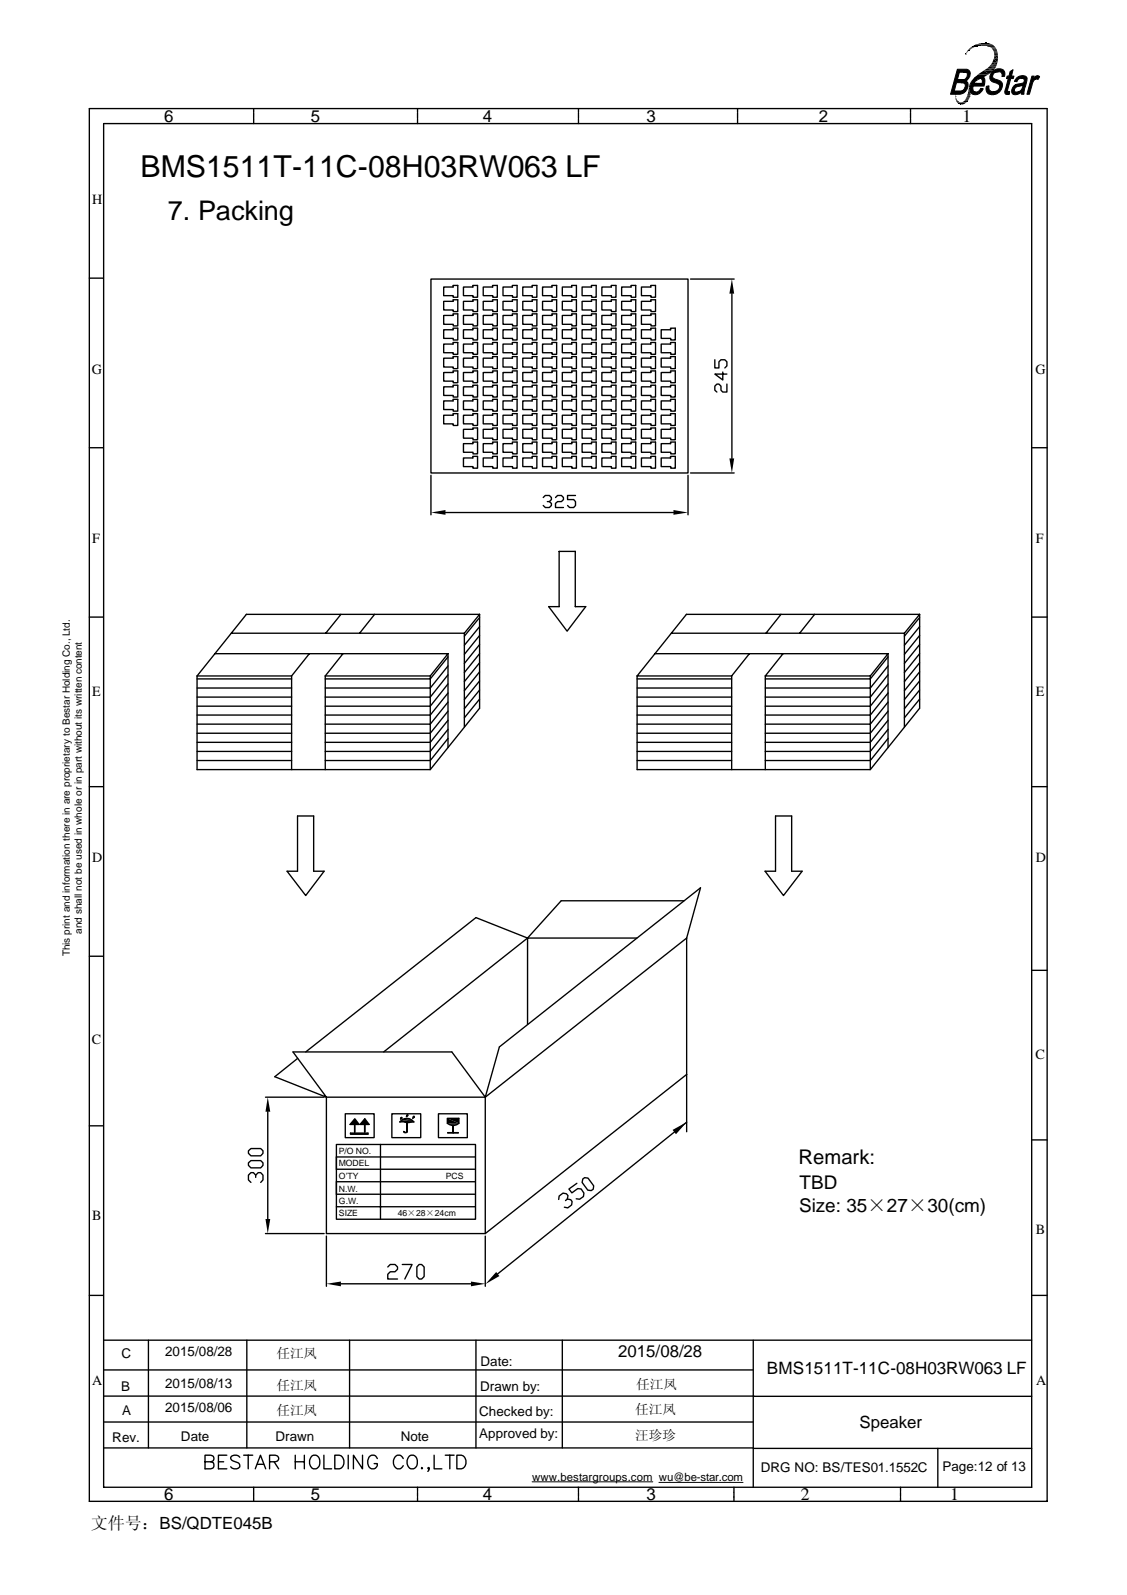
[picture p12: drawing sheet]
<svg xmlns="http://www.w3.org/2000/svg" width="210mm" height="297mm" viewBox="0 0 210 297" stroke-linecap="round" stroke-linejoin="round" font-family="sans-serif">
<g fill="none" stroke="#000" stroke-width=".25">
<path d="M16.6 20.2h178.4v259.4h-178.4zM19.3 23h172.9v254h-172.9zM47.2 20.2v.7M47.2 21.1v.1M47.2 21.3v.7M47.2 22.1v.1M47.2 22.3v.7M77.8 20.2v.7M77.8 21.1v.1M77.8 21.3v.7M77.8 22.1v.1M77.8 22.3v.7"/>
<path d="M107.7 20.2v.7M107.7 21.1v.1M107.7 21.3v.7M107.7 22.1v.1M107.7 22.3v.7M137.4 20.2v.7M137.4 21.1v.1M137.4 21.3v.7M137.4 22.1v.1M137.4 22.3v.7M169.6 20.2v.7M169.6 21.1v.1"/>
<path d="M169.6 21.3v.7M169.6 22.1v.1M169.6 22.3v.7M16.6 51.8h2.7M80.3 52h47.8v36.1h-47.8zM84.4 58.7v-.3h.9v2.3h-.9v-.3h-1.8v-1.7h1.8M84.4 56.1v-.3h.9v2.2h-.9v-.3h-1.8v-1.6h1.8M84.4 53.5v-.3h.9v2.2h-.9v-.3h-1.8v-1.6h1.8M88.1 58.7v-.3h.8v2.3h-.8v-.3h-1.8v-1.7h1.8M88.1 56.1v-.3h.8v2.2h-.8v-.3h-1.8v-1.6h1.8M88.1 53.5v-.3h.8v2.2h-.8v-.3h-1.8v-1.6h1.8M91.7 58.7v-.3h.9v2.3h-.8v-.3h-1.8v-1.7h1.8"/>
<path d="M91.7 56.1v-.3h.9v2.2h-.8v-.3h-1.8v-1.6h1.8M91.7 53.5v-.3h.9v2.2h-.8v-.3h-1.8v-1.6h1.8M95.4 58.7v-.3h.9v2.3h-.8v-.3h-1.8v-1.7h1.8M95.4 56.1v-.3h.9v2.2h-.8v-.3h-1.8v-1.6h1.8M95.4 53.5v-.3h.9v2.2h-.8v-.3h-1.8v-1.6h1.8M99.1 58.7v-.3h.9v2.3h-.9v-.3h-1.7v-1.7h1.7M99.1 56.1v-.3h.9v2.2h-.9v-.3h-1.7v-1.6h1.7M99.1 53.5v-.3h.9v2.2h-.9v-.3h-1.7v-1.6h1.7M102.8 58.7v-.3h.9v2.3h-.9v-.3h-1.8v-1.7h1.8M102.8 56.1v-.3h.9v2.2h-.9v-.3h-1.8v-1.6h1.8M102.8 53.5v-.3h.9v2.2h-.9v-.3h-1.8v-1.6h1.8M104.7 58.7h1.8v-.3h.9v2.3h-.9v-.3h-1.8z"/>
<path d="M104.7 56.1h1.8v-.3h.9v2.2h-.9v-.3h-1.8zM104.7 53.5h1.8v-.3h.9v2.2h-.9v-.3h-1.8zM110.2 58.7v-.3h.8v2.3h-.8v-.3h-1.8v-1.7h1.8M110.2 56.1v-.3h.8v2.2h-.8v-.3h-1.8v-1.6h1.8M110.2 53.5v-.3h.8v2.2h-.8v-.3h-1.8v-1.6h1.8M113.8 58.7v-.3h.9v2.3h-.8v-.3h-1.8v-1.7h1.8M113.8 56.1v-.3h.9v2.2h-.8v-.3h-1.8v-1.6h1.8M113.8 53.5v-.3h.9v2.2h-.8v-.3h-1.8v-1.6h1.8M117.5 58.7v-.3h.9v2.3h-.8v-.3h-1.8v-1.7h1.8M117.5 56.1v-.3h.9v2.2h-.8v-.3h-1.8v-1.6h1.8M117.5 53.5v-.3h.9v2.2h-.8v-.3h-1.8v-1.6h1.8M121.2 58.7v-.3h.9v2.3h-.9v-.3h-1.7v-1.7h1.7"/>
<path d="M121.2 56.1v-.3h.9v2.2h-.9v-.3h-1.7v-1.6h1.7M121.2 53.5v-.3h.9v2.2h-.9v-.3h-1.7v-1.6h1.7M128.6 52h8.1M136.3 54.7v30.7M84.4 77.3v-.3h.9v2.2h-.9v-.3h-1.8v-1.6h1.8M84.4 74.7v-.3h.9v2.2h-.9v-.3h-1.8v-1.6h1.8M84.4 72v-.3h.9v2.2h-.9v-.3h-1.8v-1.6h1.8M84.4 69.4v-.3h.9v2.2h-.9v-.3h-1.8v-1.6h1.8M84.4 66.7v-.3h.9v2.3h-.9v-.3h-1.8v-1.7h1.8M84.4 64.1v-.3h.9v2.2h-.9v-.3h-1.8v-1.6h1.8M84.4 61.4v-.3h.9v2.2h-.9v-.3h-1.8v-1.6h1.8M88.1 80v-.3h.8v2.2h-.8v-.3h-1.8v-1.6h1.8"/>
<path d="M88.1 77.3v-.3h.8v2.2h-.8v-.3h-1.8v-1.6h1.8M88.1 74.7v-.3h.8v2.2h-.8v-.3h-1.8v-1.6h1.8M88.1 72v-.3h.8v2.2h-.8v-.3h-1.8v-1.6h1.8M88.1 69.4v-.3h.8v2.2h-.8v-.3h-1.8v-1.6h1.8M88.1 66.7v-.3h.8v2.3h-.8v-.3h-1.8v-1.7h1.8M88.1 64.1v-.3h.8v2.2h-.8v-.3h-1.8v-1.6h1.8M88.1 61.4v-.3h.8v2.2h-.8v-.3h-1.8v-1.6h1.8M91.7 80v-.3h.9v2.2h-.8v-.3h-1.8v-1.6h1.8M91.7 77.3v-.3h.9v2.2h-.8v-.3h-1.8v-1.6h1.8M91.7 74.7v-.3h.9v2.2h-.8v-.3h-1.8v-1.6h1.8M91.7 72v-.3h.9v2.2h-.8v-.3h-1.8v-1.6h1.8M91.7 69.4v-.3h.9v2.2h-.8v-.3h-1.8v-1.6h1.8"/>
<path d="M91.7 66.7v-.3h.9v2.3h-.8v-.3h-1.8v-1.7h1.8M91.7 64.1v-.3h.9v2.2h-.8v-.3h-1.8v-1.6h1.8M91.7 61.4v-.3h.9v2.2h-.8v-.3h-1.8v-1.6h1.8M95.4 80v-.3h.9v2.2h-.8v-.3h-1.8v-1.6h1.8M95.4 77.3v-.3h.9v2.2h-.8v-.3h-1.8v-1.6h1.8M95.4 74.7v-.3h.9v2.2h-.8v-.3h-1.8v-1.6h1.8M95.4 72v-.3h.9v2.2h-.8v-.3h-1.8v-1.6h1.8M95.4 69.4v-.3h.9v2.2h-.8v-.3h-1.8v-1.6h1.8M95.4 66.7v-.3h.9v2.3h-.8v-.3h-1.8v-1.7h1.8M95.4 64.1v-.3h.9v2.2h-.8v-.3h-1.8v-1.6h1.8M95.4 61.4v-.3h.9v2.2h-.8v-.3h-1.8v-1.6h1.8M99.1 80v-.3h.9v2.2h-.9v-.3h-1.7v-1.6h1.7"/>
<path d="M99.1 77.3v-.3h.9v2.2h-.9v-.3h-1.7v-1.6h1.7M99.1 74.7v-.3h.9v2.2h-.9v-.3h-1.7v-1.6h1.7M99.1 72v-.3h.9v2.2h-.9v-.3h-1.7v-1.6h1.7M99.1 69.4v-.3h.9v2.2h-.9v-.3h-1.7v-1.6h1.7M99.1 66.7v-.3h.9v2.3h-.9v-.3h-1.7v-1.7h1.7M99.1 64.1v-.3h.9v2.2h-.9v-.3h-1.7v-1.6h1.7M99.1 61.4v-.3h.9v2.2h-.9v-.3h-1.7v-1.6h1.7M102.8 80v-.3h.9v2.2h-.9v-.3h-1.8v-1.6h1.8M102.8 77.3v-.3h.9v2.2h-.9v-.3h-1.8v-1.6h1.8M102.8 74.7v-.3h.9v2.2h-.9v-.3h-1.8v-1.6h1.8M102.8 72v-.3h.9v2.2h-.9v-.3h-1.8v-1.6h1.8M102.8 69.4v-.3h.9v2.2h-.9v-.3h-1.8v-1.6h1.8"/>
<path d="M102.8 66.7v-.3h.9v2.3h-.9v-.3h-1.8v-1.7h1.8M102.8 64.1v-.3h.9v2.2h-.9v-.3h-1.8v-1.6h1.8M102.8 61.4v-.3h.9v2.2h-.9v-.3h-1.8v-1.6h1.8M104.7 80h1.8v-.3h.9v2.2h-.9v-.3h-1.8zM104.7 77.3h1.8v-.3h.9v2.2h-.9v-.3h-1.8zM104.7 74.7h1.8v-.3h.9v2.2h-.9v-.3h-1.8zM104.7 72h1.8v-.3h.9v2.2h-.9v-.3h-1.8zM104.7 69.4h1.8v-.3h.9v2.2h-.9v-.3h-1.8zM104.7 66.7h1.8v-.3h.9v2.3h-.9v-.3h-1.8zM104.7 64.1h1.8v-.3h.9v2.2h-.9v-.3h-1.8zM104.7 61.4h1.8v-.3h.9v2.2h-.9v-.3h-1.8zM110.2 80v-.3h.8v2.2h-.8v-.3h-1.8v-1.6h1.8"/>
<path d="M110.2 77.3v-.3h.8v2.2h-.8v-.3h-1.8v-1.6h1.8M110.2 74.7v-.3h.8v2.2h-.8v-.3h-1.8v-1.6h1.8M110.2 72v-.3h.8v2.2h-.8v-.3h-1.8v-1.6h1.8M110.2 69.4v-.3h.8v2.2h-.8v-.3h-1.8v-1.6h1.8M110.2 66.7v-.3h.8v2.3h-.8v-.3h-1.8v-1.7h1.8M110.2 64.1v-.3h.8v2.2h-.8v-.3h-1.8v-1.6h1.8M110.2 61.4v-.3h.8v2.2h-.8v-.3h-1.8v-1.6h1.8M113.8 80v-.3h.9v2.2h-.8v-.3h-1.8v-1.6h1.8M113.8 77.3v-.3h.9v2.2h-.8v-.3h-1.8v-1.6h1.8M113.8 74.7v-.3h.9v2.2h-.8v-.3h-1.8v-1.6h1.8M113.8 72v-.3h.9v2.2h-.8v-.3h-1.8v-1.6h1.8M113.8 69.4v-.3h.9v2.2h-.8v-.3h-1.8v-1.6h1.8"/>
<path d="M113.8 66.7v-.3h.9v2.3h-.8v-.3h-1.8v-1.7h1.8M113.8 64.1v-.3h.9v2.2h-.8v-.3h-1.8v-1.6h1.8M113.8 61.4v-.3h.9v2.2h-.8v-.3h-1.8v-1.6h1.8M117.5 80v-.3h.9v2.2h-.8v-.3h-1.8v-1.6h1.8M117.5 77.3v-.3h.9v2.2h-.8v-.3h-1.8v-1.6h1.8M117.5 74.7v-.3h.9v2.2h-.8v-.3h-1.8v-1.6h1.8M117.5 72v-.3h.9v2.2h-.8v-.3h-1.8v-1.6h1.8M117.5 69.4v-.3h.9v2.2h-.8v-.3h-1.8v-1.6h1.8M117.5 66.7v-.3h.9v2.3h-.8v-.3h-1.8v-1.7h1.8M117.5 64.1v-.3h.9v2.2h-.8v-.3h-1.8v-1.6h1.8M117.5 61.4v-.3h.9v2.2h-.8v-.3h-1.8v-1.6h1.8M121.2 80v-.3h.9v2.2h-.9v-.3h-1.7v-1.6h1.7"/>
<path d="M121.2 77.3v-.3h.9v2.2h-.9v-.3h-1.7v-1.6h1.7M121.2 74.7v-.3h.9v2.2h-.9v-.3h-1.7v-1.6h1.7M121.2 72v-.3h.9v2.2h-.9v-.3h-1.7v-1.6h1.7M121.2 69.4v-.3h.9v2.2h-.9v-.3h-1.7v-1.6h1.7M121.2 66.7v-.3h.9v2.3h-.9v-.3h-1.7v-1.7h1.7M121.2 64.1v-.3h.9v2.2h-.9v-.3h-1.7v-1.6h1.7M121.2 61.4v-.3h.9v2.2h-.9v-.3h-1.7v-1.6h1.7M124.9 80v-.3h.9v2.2h-.9v-.3h-1.8v-1.6h1.8M124.9 77.3v-.3h.9v2.2h-.9v-.3h-1.8v-1.6h1.8M124.9 74.7v-.3h.9v2.2h-.9v-.3h-1.8v-1.6h1.8M124.9 72v-.3h.9v2.2h-.9v-.3h-1.8v-1.6h1.8M124.9 69.4v-.3h.9v2.2h-.9v-.3h-1.8v-1.6h1.8"/>
<path d="M124.9 66.7v-.3h.9v2.3h-.9v-.3h-1.8v-1.7h1.8M124.9 64.1v-.3h.9v2.2h-.9v-.3h-1.8v-1.6h1.8M124.9 61.4v-.3h.9v2.2h-.9v-.3h-1.8v-1.6h1.8M133.1 67v1.5h.8v-1.1l.4-.4h.7l.4 .4v.7l-.4 .4M134.6 69.3v1.5l-1.5-1.1h2.3M135.4 71.5v1.5h-.8l-.3-.3v-.8l-.4-.4h-.4l-.4 .4v.8l.4 .3M16.6 83.4h2.7M80.3 88.5v7.4M83 95.4h42.4M88.1 85.3v-.3h.8v2.2h-.8v-.3h-1.8v-1.6h1.8M88.1 82.6v-.3h.8v2.2h-.8v-.3h-1.8v-1.6h1.8M91.7 85.3v-.3h.9v2.2h-.8v-.3h-1.8v-1.6h1.8"/>
<path d="M91.7 82.6v-.3h.9v2.2h-.8v-.3h-1.8v-1.6h1.8M95.4 85.3v-.3h.9v2.2h-.8v-.3h-1.8v-1.6h1.8M95.4 82.6v-.3h.9v2.2h-.8v-.3h-1.8v-1.6h1.8M99.1 85.3v-.3h.9v2.2h-.9v-.3h-1.7v-1.6h1.7M99.1 82.6v-.3h.9v2.2h-.9v-.3h-1.7v-1.6h1.7M101.2 92.7l.4-.4h.7l.4 .4v.3l-.4 .4h-.4M102.3 93.4l.4 .4v.3l-.4 .4h-.7l-.4-.4M102.8 85.3v-.3h.9v2.2h-.9v-.3h-1.8v-1.6h1.8M102.8 82.6v-.3h.9v2.2h-.9v-.3h-1.8v-1.6h1.8M103.5 92.7l.3-.4h.8l.3 .4v.3l-.3 .4h-.8l-.3 .4v.7h1.4M104.7 85.3h1.8v-.3h.9v2.2h-.9v-.3h-1.8zM104.7 82.6h1.8v-.3h.9v2.2h-.9v-.3h-1.8z"/>
<path d="M107.2 92.3h-1.5v.7h1.1l.4 .4v.7l-.4 .4h-.7l-.4-.4M110.2 85.3v-.3h.8v2.2h-.8v-.3h-1.8v-1.6h1.8M110.2 82.6v-.3h.8v2.2h-.8v-.3h-1.8v-1.6h1.8M113.8 85.3v-.3h.9v2.2h-.8v-.3h-1.8v-1.6h1.8M113.8 82.6v-.3h.9v2.2h-.8v-.3h-1.8v-1.6h1.8M117.5 85.3v-.3h.9v2.2h-.8v-.3h-1.8v-1.6h1.8M117.5 82.6v-.3h.9v2.2h-.8v-.3h-1.8v-1.6h1.8M121.2 85.3v-.3h.9v2.2h-.9v-.3h-1.7v-1.6h1.7M121.2 82.6v-.3h.9v2.2h-.9v-.3h-1.7v-1.6h1.7M124.9 85.3v-.3h.9v2.2h-.9v-.3h-1.8v-1.6h1.8M124.9 82.6v-.3h.9v2.2h-.9v-.3h-1.8v-1.6h1.8M128.1 88.5v7.4"/>
<path d="M128.6 88.1h8.1M192.2 83.4h2.8M16.6 114.9h2.7M43.1 117.9h43.4M63.5 114.4l-2.8 3.5M69.8 114.4l-2.8 3.5M86.5 117.9v17.5M89.3 114.4v17.5l-9.2 11.4h-43.4v-17.4M89.3 114.4h-43.4l-9.2 11.5M89.3 114.4l-2.8 3.5M89.3 115l-2.8 3.5M89.3 116.7l-2.8 3.5"/>
<path d="M89.3 118.3l-2.8 3.6M104.1 102.7h3v10.3h2l-3.5 4.5-3.4-4.5h1.9zM125.1 117.9h43.3M145.5 114.4l-2.8 3.5M151.7 114.4l-2.8 3.5M168.4 117.9v17.5M171.3 114.4v17.5l-9.2 11.4h-43.4v-17.4M171.3 114.4h-43.5l-9.1 11.5M171.3 114.4l-2.9 3.5M171.3 115l-2.9 3.5M171.3 116.7l-2.9 3.5M171.3 118.3l-2.9 3.6"/>
<path d="M192.2 114.9h2.8M36.7 139.9h17.6M36.7 138.2h17.6M36.7 136.6h17.6M36.7 134.9h17.6M36.7 133.2h17.6M36.7 131.5h17.6M36.7 129.8h17.6M36.7 128.1h17.6M36.7 126.4h17.6M36.7 125.9h17.6M40 121.7h43.4"/>
<path d="M54.3 125.9v17.4M57.6 121.7l-3.3 4.2M60.6 125.9v17.4M60.6 125.9h19.5M63.9 121.7l-3.3 4.2M80.1 125.9v17.4M83.4 121.7v17.5M83.4 121.7l-3.3 4.2M83.4 137.5l-3.3 4.1h-19.5M83.4 135.8l-3.3 4.1h-19.5M83.4 134.1l-3.3 4.1h-19.5M83.4 132.4l-3.3 4.2h-19.5"/>
<path d="M83.4 130.8l-3.3 4.1h-19.5M83.4 129.1l-3.3 4.1h-19.5M83.4 127.4l-3.3 4.1h-19.5M83.4 125.7l-3.3 4.1h-19.5M83.4 124l-3.3 4.1h-19.5M83.4 122.3l-3.3 4.1h-19.5M89.3 120l-2.8 3.6M89.3 121.7l-2.8 3.6M89.3 123.4l-2.8 3.5M89.3 125.1l-2.8 3.5M89.3 126.8l-2.8 3.5M89.3 128.5l-2.8 3.5"/>
<path d="M89.3 130.2l-2.8 3.5M118.7 139.9h17.6M118.7 138.2h17.6M118.7 136.6h17.6M118.7 134.9h17.6M118.7 133.2h17.6M118.7 131.5h17.6M118.7 129.8h17.6M118.7 128.1h17.6M118.7 126.4h17.6M118.7 125.9h17.6M122 121.7h43.4"/>
<path d="M136.3 125.9v17.4M139.6 121.7l-3.3 4.2M142.5 125.9h19.6M142.5 125.9v17.4M145.8 121.7l-3.3 4.2M162.1 125.9v17.4M165.4 137.5l-3.3 4.1h-19.6M165.4 135.8l-3.3 4.1h-19.6M165.4 134.1l-3.3 4.1h-19.6M165.4 132.4l-3.3 4.2h-19.6M165.4 130.8l-3.3 4.1h-19.6M165.4 129.1l-3.3 4.1h-19.6"/>
<path d="M165.4 127.4l-3.3 4.1h-19.6M165.4 125.7l-3.3 4.1h-19.6M165.4 124l-3.3 4.1h-19.6M165.4 122.3l-3.3 4.1h-19.6M165.4 121.7v17.5M165.4 121.7l-3.3 4.2M171.3 120l-2.9 3.6M171.3 121.7l-2.9 3.6M171.3 123.4l-2.9 3.5M171.3 125.1l-2.9 3.5M171.3 126.8l-2.9 3.5M171.3 128.5l-2.9 3.5"/>
<path d="M171.3 130.2l-2.9 3.5M16.6 146.5h2.7M36.7 141.6h17.6M55.4 152h3v10.2h2l-3.5 4.6-3.4-4.6h1.9zM118.7 141.6h17.6M144.4 152h3v10.2h2l-3.5 4.6-3.4-4.6h1.9zM192.2 146.5h2.8M16.6 178.1h2.7M98.3 174.7l-26.8 21.2M118.6 174.7h-20.3v16.1M127.4 167.8h-22.9l-6.2 6.9-9.7-3.8-31.7 25M127.9 174.7l2.6-9.4-37.5 29.7-2.6 9.3-6.2-8.4h-29.6l6.2 8.4-9.6-3.8 4.3-3.4"/>
<path d="M127.9 174.7v36.1M127.9 174.7l-37.5 29.6M192.2 180.7h2.8M16.6 209.7h2.7M46.3 216.6l.4-.5h1.9l.4 .5v.4l-.4 .5h-1.9l-.4-.5zM46.3 214.3l.4-.4h1.9l.4 .4v.5l-.4 .5h-1.9l-.4-.5zM47.6 219.3v-.5l-.4-.4h-.5l-.4 .4v.9l.4 .5M47.6 218.8l.5-.4h.5l.4 .4v.9l-.4 .5M49.4 204.3h11M49.9 207v20M62.7 213.1h25.9v14h-25.9zM64.3 207.4h5.4v4.5h-5.4z"/>
<path d="M65.3 211h3.2v.2h-3.2zM66 209.4v1.4l.1-1.4M66.1 208.4l.8 1h-1.7zM67.9 209.4v1.4v-1.4M67.9 208.4l.8 1h-1.6zM70.9 213.1v14M73 207.4h5.4v4.5h-5.4zM74.5 208.9a1.61 1.61 0 0 1 2.6 0l-1 .2-.3-.2zM74.7 208.1l-.1 .3 .3-.2-.1-.1-.1 .1M75.8 208.9v1.9a.38 .38 0 0 1-.6-.1l.2 .2 .4-.1zM75.8 207.6l.2 .2-.3 .2zM77 207.9l.2 .2-.3 .2z"/>
<path d="M81.7 207.4h5.3v4.5h-5.3zM83.3 208.3h2.2v.9a1.67 1.67 0 0 1-2.2 0zM83.3 209.3h2.2M84.4 209.6v1.3l-1 .1h1.9l-.9-.1v-1.3M88.6 215.5h-25.9v2.2h25.9M90.4 204.3h-29.6v25.4h29.6M90.4 204.3v25.4M108.5 219.6l.4-.3 .6 .1 1.1 1.4-.1 .7-.4 .2-.6-.1-1.1-1.4zM127.9 209l-36.3 29.1M127.9 200.1l-37.5 29.6M192.2 212.3h2.8M49.4 229.7h11"/>
<path d="M60.8 230.2v9.4M62.7 224.7h25.9M63.5 239.1h24.2M72.2 236l.5-.5h.9l.4 .5v.4l-.4 .4h-.9l-.5 .5v.9h1.8M74.9 235.5h1.9l-1.4 2.7M78.1 235.5h.4l.5 .5v1.7l-.5 .5h-.4l-.5-.5v-1.7zM88.6 220.1h-25.9v2.3h25.9M90.4 230.2v9.4M104.1 223.4v-.7l.8-.5 .6 .1 .3 .4-.1 .6-.4 .3M105.7 223.3l.6 .1 .3 .4-.1 .6-.8 .5-.6-.1M107.4 220.4l-1.4 1 .5 .8 1.1-.9 .6 .1 .6 .8-.1 .6-.8 .5h-.6M16.6 241.2h2.7"/>
<path d="M19.3 260h121.1M19.3 249.6h172.9M19.3 255.1h121M27.6 249.6v20M46 249.6v20M65.1 249.6v20M88.6 249.6v20M104.7 249.6v20M140.3 249.6v27.4M192.2 241.2h2.8M19.3 264.8h121M19.3 269.6h121"/>
<path d="M38.2 272.2l1.4-.1a.65 .65 0 0 0 0-1l-1.4-.1v2.5l1.4-.1a.67 .67 0 0 0 .2-.7 .67 .67 0 0 0-.6-.5M40.7 272.2h1M42.2 271h-1.5v2.5h1.5M44.7 271.4a1.08 1.08 0 0 0-1.7 0 .67 .67 0 0 0 .5 .7l.7 .3a.59 .59 0 0 1 .4 .4 .59 .59 0 0 1-.2 .6 1.14 1.14 0 0 1-1.4-.2M45.4 271h1.7M46.2 271v2.5M47.2 277v.6M47.2 277.7v.1M47.2 277.9v.7M47.2 278.8h.1M47.2 279v.6M47.5 273.5l1-2.5 1 2.5"/>
<path d="M47.9 272.7h1.2M50.2 272.2l1.4-.1a.58 .58 0 0 0 0-1l-1.4-.1v2.5M51.1 272.2l.8 1.3M55 272.2h1.7M55 271v2.5M56.7 271v2.5M58.1 271.1a.95 .95 0 0 1 1.5 .9 1.1 1.1 0 0 1-.3 1.2 1.1 1.1 0 0 1-1.2 .2 1.57 1.57 0 0 1 0-2.3zM60.3 271v2.5h1.5M62.4 271h.8a1.36 1.36 0 0 1 .9 1.3 1.36 1.36 0 0 1-.9 1.2h-.8zM64.9 271v2.5M67.5 271v2.5l-1.7-2.5v2.5M70.3 271.6a.91 .91 0 0 0-1.1-.6 .91 .91 0 0 0-.7 1 1.1 1.1 0 0 0 .2 1.2 1.1 1.1 0 0 0 1.2 .2l.4-.4v-.4h-.6"/>
<path d="M75.1 271.6a.88 .88 0 0 0-1.3-.5 1.46 1.46 0 0 0 .2 2.4 .96 .96 0 0 0 1.1-.5M76.3 271.1a.95 .95 0 0 1 1.4 .9 1.1 1.1 0 0 1-.2 1.2 1.1 1.1 0 0 1-1.2 .2 1.57 1.57 0 0 1 0-2.3zM77.8 277v.6M77.8 277.7v.1M77.8 277.9v.7M77.8 278.8h.1M77.8 279v.6M78.6 273.3v.2l.1-.1M79.9 273.4l-.1 .1-.1-.1 .1-.1 .1 .1v.3l-.2 .3M80.9 271v2.5h1.4M82.9 271h1.7M83.8 271v2.5"/>
<path d="M85.1 271h.8a1.36 1.36 0 0 1 .9 1.3 1.36 1.36 0 0 1-.9 1.2h-.8zM107.7 277v.6M107.7 277.7v.1M107.7 277.9v.7M107.7 278.8h.1M107.7 279v.6M136.7 277v.6M136.7 277.7v.1M136.7 277.9v.7M136.7 278.8h.1M136.7 279v.6M140.3 260h51.9"/>
<path d="M140.3 269.7h51.9M167.7 277v.6M167.7 277.7v.1M167.7 277.9v.7M167.7 278.8h.1M167.7 279v.6M174.7 269.7v7.3"/>
</g>
<g fill="#000">
<path d="M177.9 17.8l.1 .1zM177.9 17.9l.1 .1zM177.9 18l.1 .1zM178 17.6l-.1 .2zM178 17.6v.2zM178 18.1l.1 .2h-.1zM178 18.1l.1 .2zM178 18.3l.2 .3h-.2zM178 18.3l.2 .3zM178 18.6h.2zM178 18.6l.3 .1zM178.1 18.7l.4 .2h-.4z"/>
<path d="M178.1 18.7h.2l.2 .2zM178.1 18.9h.4zM178.1 18.9l.5 .1h-.4zM178.1 18.9l.5 .1zM178.2 19h.6zM178.2 19l.7 .1zM178.3 19.1h1.6zM178.3 19.1h1.7zM178.3 19.1l1.4 .2h-1.2zM178.3 19.1h1.6l-.2 .2zM178.5 19.3h1.1zM178.5 19.3h1.2z"/>
<path d="M178.6 19.3l.7 .2zM178.6 19.3h1l-.3 .2zM178.9 19.5h.4zM178.9 19.1h1.1zM179.2 19h.8zM179.3 19h.7zM179.5 18.9h.7zM179.3 19l.2-.1 .5 .1zM179.5 18.9h.7l-.2 .1zM179.7 18.7l.5 .2h-.7zM179.7 18.7h.6l-.1 .2zM179.8 18.6h.5z"/>
<path d="M179.8 18.6h.6zM179.7 18.7h.6zM179.8 18.6l.5 .1zM179.9 10l-.1 .2zM179.9 18.3l.5 .3h-.6zM179.9 18.3h.6l-.1 .3zM180 9.8l-.1 .2zM180 9.8v.2zM180 9.7v.1zM180 9.7h.2l-.2 .1zM180 18.1l.5 .2h-.6zM180 18.1h.6l-.1 .2z"/>
<path d="M180 9.7h.2zM180.1 18l.5 .1h-.6zM180.1 18h.5v.1zM180.1 9.6l.1 .1h-.2zM180.1 9.6h.2l-.1 .1zM180.1 17.9h.6zM180.1 17.9l.5 .1h-.5zM180.2 17.8l.5 .1h-.6zM180.2 17.8l.5 .1zM180.2 9.4l.1 .2h-.2zM180.2 9.4h.3l-.2 .2zM180.2 17.6h.6z"/>
<path d="M180.2 17.6h.5zM180.2 17.6l.5 .2h-.5zM180.2 17.6h.5v.2zM180.2 9.4h.3zM180.3 9.3h.3zM180.3 17.5l.5 .1h-.6zM180.3 17.5l.5 .1zM180.3 17l.5 .5h-.5zM180.3 17h.5v.5zM180.4 16.7l.5 .2h-.5zM180.4 16.7h.5v.2zM180.4 16.9l.4 .1h-.5z"/>
<path d="M180.4 16.9h.5l-.1 .1zM180.4 16.6l.5 .1h-.5zM180.4 16.6h.5v.1zM180.5 16.2l.5 .1zM180.5 16.3l.4 .3h-.5zM180.5 16.3h.5l-.1 .3zM180.5 9.1l.1 .2h-.3zM180.5 9.1h.4l-.3 .2zM180.5 9.1h.4zM180.6 9h.3zM180.6 15.7l.6 .1zM180.6 15.7h.7z"/>
<path d="M180.6 15.8l.4 .4h-.5zM180.6 15.8h.6l-.2 .4zM180.6 9h.5zM180.8 8.9h.5zM180.8 8.8l.5 .1zM180.8 8.8h.6zM180.8 15.3l.5 .4h-.7zM180.8 15.3h.8l-.3 .4zM180.8 15.1l.8 .2h-.8zM180.8 15.1h1l-.2 .2zM180.8 8.8l.3-.1 .3 .1zM181.1 8.7h.8l-.5 .1z"/>
<path d="M181.1 8.7h.8zM181.1 8.6h.9zM180.8 15.1l.3-.2 .7 .2zM181.1 14.9h1.1l-.4 .2zM181.1 8.6h1zM181.2 8.6h1.1zM181.3 8.5h1.2zM181.3 8.5h1.3zM181.4 8.5h1.4zM181.4 14.5l.8 .4h-1.1zM181.4 14.5h1.6l-.8 .4zM181.4 14.5h1.6z"/>
<path d="M181.5 14.5h1.6zM181.5 14.5l.7-.6 .9 .6zM182.2 13.9h1.9l-1 .6zM182.2 13.9h1.9zM182.2 13.8h2zM182.5 8.1h1.7zM182.8 8.1h1.4zM182.2 13.8l1-.6 1 .6zM183.2 13.2h1.8l-.8 .6zM183.3 8.5h1.8zM183.3 13.1l1.7 .1zM183.3 13.1h1.7z"/>
<path d="M182.8 8.1h1.3zM183.3 8l.8 .1zM183.3 8h.6zM183.4 8h.5zM183.4 8h.3zM183.7 8.5l1.4 .1zM183.3 13.1l.5-.3 1.2 .3zM183.8 12.8h1.5l-.3 .3zM183.9 8.6h1.3zM183.8 12.8h1.5zM183.9 12.7h1.5zM184 8.6h1.2z"/>
<path d="M184.1 8.6l1.1 .1zM184.2 8.7l1.1 .1h-.8zM184.2 8.7h1l.1 .1zM184.2 12.4l1.2 .3h-1.5zM184.2 12.4h1.3l-.1 .3zM184.5 8.8h.9zM184.2 12.4l.3-.3 1 .3zM184.5 12.1h1.1l-.1 .3zM184.5 8.8l.9 .1zM184.6 8.9l.9 .1zM184.6 12l1 .1h-1.1zM184.6 12h1.1l-.1 .1z"/>
<path d="M184.7 9h.8zM184.8 9l.7 .1zM184.8 9.1l.9 .2h-.7zM184.8 9.1h.7l.2 .2zM184.8 11.6l.9 .4h-1.1zM184.8 11.6h1l-.1 .4zM185 9.3h.7zM185 9.3l.7 .1zM185 9.4l.7 .2h-.6zM185 9.4h.7v.2zM185.1 9.6l.7 .1h-.7zM185.1 9.6h.6l.1 .1z"/>
<path d="M185.1 11l.7 .6h-1zM185.1 11h.8l-.1 .6zM185.1 9.7h.7zM185.1 9.7l.7 .1h-.7zM185.1 9.7h.7v.1zM185.1 9.8l.7 .2h-.6zM185.1 9.8h.7v.2zM185.1 10.9l.8 .1zM185.2 10h.6zM185.2 10l.6 .2h-.6zM185.2 10h.6v.2zM185.2 10.2h.6z"/>
<path d="M185.2 10.2l.6 .1zM185.2 10.3l.6 .1h-.6zM185.2 10.3h.6v.1zM185.2 10.4l.7 .5h-.8zM185.2 10.4h.6l.1 .5zM136.3 52l.4 2.7h-.9zM80.3 95.4l2.7-.4v.9zM125.4 95l2.7 .4-2.7 .5zM135.8 85.4h.9l-.4 2.7zM49.9 204.3l.4 2.7h-.9zM65.2 209.4h1.7zM66 209.4l.1 1.4z"/>
<path d="M66.1 208.4l.8 1h-1.7zM67.1 209.4h1.6zM67.9 209.4v1.4zM67.9 208.4l.8 1h-1.6zM74.5 208.9h.1zM74.5 208.9h.3zM74.5 208.9h.7zM75.2 210.7l.1 .1zM75.2 208.9h1.9zM75.2 210.8h.1zM74.8 208.6l.5-.2 1.5 .2zM75.3 208.4h1l.5 .2z"/>
<path d="M75.3 208.9h.4zM75.3 208.9h.5zM75.3 210.8l.1 .1zM75.3 210.9h.3zM75.3 208.9l.3 .1zM75.4 209h.2zM75.4 210.9h.2zM75.4 210.9h.3zM75.6 210.9h.1zM75.3 208.4h1zM75.8 208.9h1.3zM75.8 209.1v1.6z"/>
<path d="M75.7 210.8h.1zM75.8 208.9l.7 .1zM75.9 209h.3zM75.9 209h.6zM76.1 209h.1zM83.3 208.3l2.2 .9h-2.2zM83.3 208.3h2.2v.9zM83.3 209.2l1.8 .3h-1.4zM83.4 210.9h1zM83.4 210.9l1.9 .1zM83.4 211h1.9zM83.7 209.5l.9 .1z"/>
<path d="M83.7 209.5h1.4l-.5 .1zM84.2 209.6h.4zM84.4 209.6v1.3zM84.4 210.9h.9zM125.3 210.4l2.6-1.4-2 2.2zM49.4 227h.9l-.4 2.7zM60.8 239.1l2.7-.4v.9zM87.7 238.7l2.7 .4-2.7 .5zM92.4 236.9l.6 .7-2.6 1.5z"/>
</g>
<path d="M181.7 8.3h3.1M182 8.2h2.7M182.8 8.5h2.3M65.3 211h3.2M65.3 211.2h3.2M83.3 208.3h2.2M99.1 276h22.5M122.7 276.1h15.7" fill="none" stroke="#000" stroke-width=".19"/>
<path d="M181.4 8.4h3.7M65.3 211.1h3.2" fill="none" stroke="#000" stroke-width=".21"/>
<g fill="#000" stroke="#000" stroke-width=".19">
<path d="M178.3 12.9h1.8l.5 .4v.1h-1.9l-.4 1.4 1.8 .1-.2 .2 .3 .3h-2.1l-.4 1.6h2.1l-.5 .4-.5 .2h-1.8z" fill-rule="evenodd"/>
<path d="M179 15.4h1.2l.1 .7-.5 .9h-2.1h1.2a.97 .97 0 0 0 .6-1.5z" fill-rule="evenodd"/>
<path d="M179.4 13.4h1.3l-.1 .8-.2 .4-.3 .3-1.8-.1h1.2l.4-.2a.71 .71 0 0 0-.1-1.2z" fill-rule="evenodd"/>
<path d="M181.5 14.5h1l-.6 .2-.5 .8 2 .1-.1 .4h-2l-.1 .2a.69 .69 0 0 0 .6 1h-1a2.98 2.98 0 0 1 .7-2.7z" fill-rule="evenodd"/>
<path d="M181.5 14.5a1.06 1.06 0 0 1 1.1-.4 1.06 1.06 0 0 1 .8 .7v.8l-2-.1h1.5l.1-.1v-.4l-.2-.4z" fill-rule="evenodd"/>
<path d="M180.8 17.2h1.1l.3-.2 .5-.5h.4a1.44 1.44 0 0 1-2.2 .8z" fill-rule="evenodd"/>
<path d="M183.7 16.1l.5-.1a.77 .77 0 0 0 .7 1.1h1.2l-.6 .5h-.8a1.1 1.1 0 0 1-1-1.5z" fill-rule="evenodd"/>
<path d="M184.7 13.5l.1-.1h1.1a.79 .79 0 0 0-1 .7 .79 .79 0 0 0 .9 .8 1.16 1.16 0 0 1 .9 .9 1.16 1.16 0 0 1-.4 1.1l-.2 .2h-1.1l.5-.1 .4-.3a.7 .7 0 0 0 .1-1.1h-.2a1.67 1.67 0 0 1-1.4-.9v-.5z" fill-rule="evenodd"/>
<path d="M185 13.2a1.32 1.32 0 0 1 2.2 .4l-.1 .6-.5 .1a.64 .64 0 0 0-.4-.9h-1.4z" fill-rule="evenodd"/>
<path d="M187.2 17.1l.8-.1v.6h-.7z" fill-rule="evenodd"/>
<path d="M188.1 13.3l.6-.3-.3 1.2h.4l-.1 .4h-.4l-.6 2.1v.3h.1l-.6 .1 .6-2.5h-.3l.1-.4h.3z" fill-rule="evenodd"/>
<path d="M189 15.9h1.5l-.3 .1a1.1 1.1 0 0 0-1.3 .9l.3 .3h1a1.21 1.21 0 0 1-1.7 .1l-.1-.5z" fill-rule="evenodd"/>
<path d="M189.4 17.2l.8-.1z" fill-rule="evenodd"/>
<path d="M189.3 14.5a1.34 1.34 0 0 1 2 0l-1.5 .1-.4 .6-.5-.1z" fill-rule="evenodd"/>
<path d="M190.2 14.6l1.1-.1v.2l-.5 2-.1 .9h-.5v-.5h-.5l.6-.4 .2-.8-1.4-.1 1.1-.2a.52 .52 0 0 0 .5-.4 .52 .52 0 0 0-.2-.6z" fill-rule="evenodd"/>
<path d="M192.2 14.2h.4l-.1 .5h.5h-.2l-.4 .5-.7 2.4h-.4z" fill-rule="evenodd"/>
<path d="M192.8 14.3l.1-.1a.52 .52 0 0 1 .7 .1l-.3 .5-.8-.1z" fill-rule="evenodd"/>
</g>
<path d="M74.5 208.8h2.5" fill="none" stroke="#000" stroke-width=".3"/>
<text font-size="5.6" x="26.2" y="33">BMS1511T-11C-08H03RW063 LF</text>
<text font-size="5" x="31.2" y="41">7. Packing</text>
<text font-size="3.8" x="148.7" y="216.9">Remark:</text>
<g font-size="3.5">
<text x="148.9" y="221.3">TBD</text>
<text x="148.8" y="225.6">Size: 35×27×30(cm)</text>
</g>
<g font-size="3.3">
<text x="179.3" y="22.8">1</text>
<text x="149.1" y="279.4">2</text>
<text x="177" y="279.4">1</text>
</g>
<g font-size="3.2">
<text x="142.8" y="255.9">BMS1511T-11C-08H03RW063 LF</text>
<text x="16.9" y="284.8">文件号：BS/QDTE045B</text>
</g>
<g font-size="3.1">
<text x="30.6" y="22.7">6</text>
<text x="57.9" y="22.7">5</text>
<text x="89.9" y="22.7">4</text>
<text x="120.4" y="22.7">3</text>
<text x="152.5" y="22.8">2</text>
<text x="115.1" y="252.8">2015/08/28</text>
<text x="160.1" y="265.9">Speaker</text>
<text x="30.6" y="279.4">6</text>
<text x="57.9" y="279.4">5</text>
<text x="89.9" y="279.4">4</text>
<text x="120.4" y="279.4">3</text>
</g>
<g font-size="2.6">
<text x="17.1" y="37.9">H</text>
<text x="17.1" y="69.7">G</text>
<text x="192.9" y="69.7">G</text>
<text x="17.1" y="101.1">F</text>
<text x="192.9" y="101.1">F</text>
<text x="17.1" y="129.7">E</text>
<text x="192.9" y="129.7">E</text>
<text x="17.1" y="160.5">D</text>
<text x="192.9" y="160.5">D</text>
<text x="17.1" y="194.5">C</text>
<text x="192.9" y="197.1">C</text>
<text x="17.1" y="227.2">B</text>
<text x="192.9" y="229.9">B</text>
<text x="17.1" y="257.9">A</text>
<text x="193" y="257.9">A</text>
</g>
<g font-size="2.5">
<text x="22.6" y="253">C</text>
<text x="30.7" y="252.5">2015/08/28</text>
<text x="51.5" y="252.9">任江凤</text>
<text x="89.5" y="254.3">Date:</text>
<text x="22.6" y="259">B</text>
<text x="22.7" y="263.5">A</text>
<text x="30.7" y="258.6">2015/08/13</text>
<text x="30.7" y="263">2015/08/06</text>
<text x="51.5" y="263.4">任江凤</text>
<text x="51.5" y="258.9">任江凤</text>
<text x="89.2" y="263.7">Checked by:</text>
<text x="89.4" y="259">Drawn by:</text>
<text x="118.3" y="263.3">任江凤</text>
<text x="118.5" y="258.6">任江凤</text>
<text x="20.9" y="268.5">Rev.</text>
<text x="33.7" y="268.4">Date</text>
<text x="51.3" y="268.4">Drawn</text>
<text x="74.6" y="268.3">Note</text>
<text x="89.2" y="267.8">Approved by:</text>
<text x="118.3" y="268.2">汪珍珍</text>
<text x="141.7" y="274.2">DRG NO: BS/TES01.1552C</text>
<text x="175.5" y="273.9">Page:12 of 13</text>
</g>
<text font-size="2.1" x="99.1" y="275.8">www.bestargroups.com wu@be-star.com</text>
<g font-size="1.9">
<text x="15.2" y="173.9" transform="rotate(-90 15.2 173.9)">and shall not be used in whole or in part without its written content</text>
<text x="13" y="178.1" transform="rotate(-90 13 178.1)">This print and information there in are proprietary to Bestar Holding Co., Ltd.</text>
</g>
<g font-size="1.6">
<text x="63.1" y="214.9">P/O NO.</text>
<text x="63.1" y="217.2">MODEL</text>
<text x="63.1" y="221.9">N.W.</text>
<text x="63.1" y="219.6">O’TY</text>
<text x="83" y="219.6">PCS</text>
<text x="63.1" y="226.5">SIZE</text>
<text x="63.1" y="224.2">G.W.</text>
<text x="74.1" y="226.5">46×28×24cm</text>
</g>
</svg>
